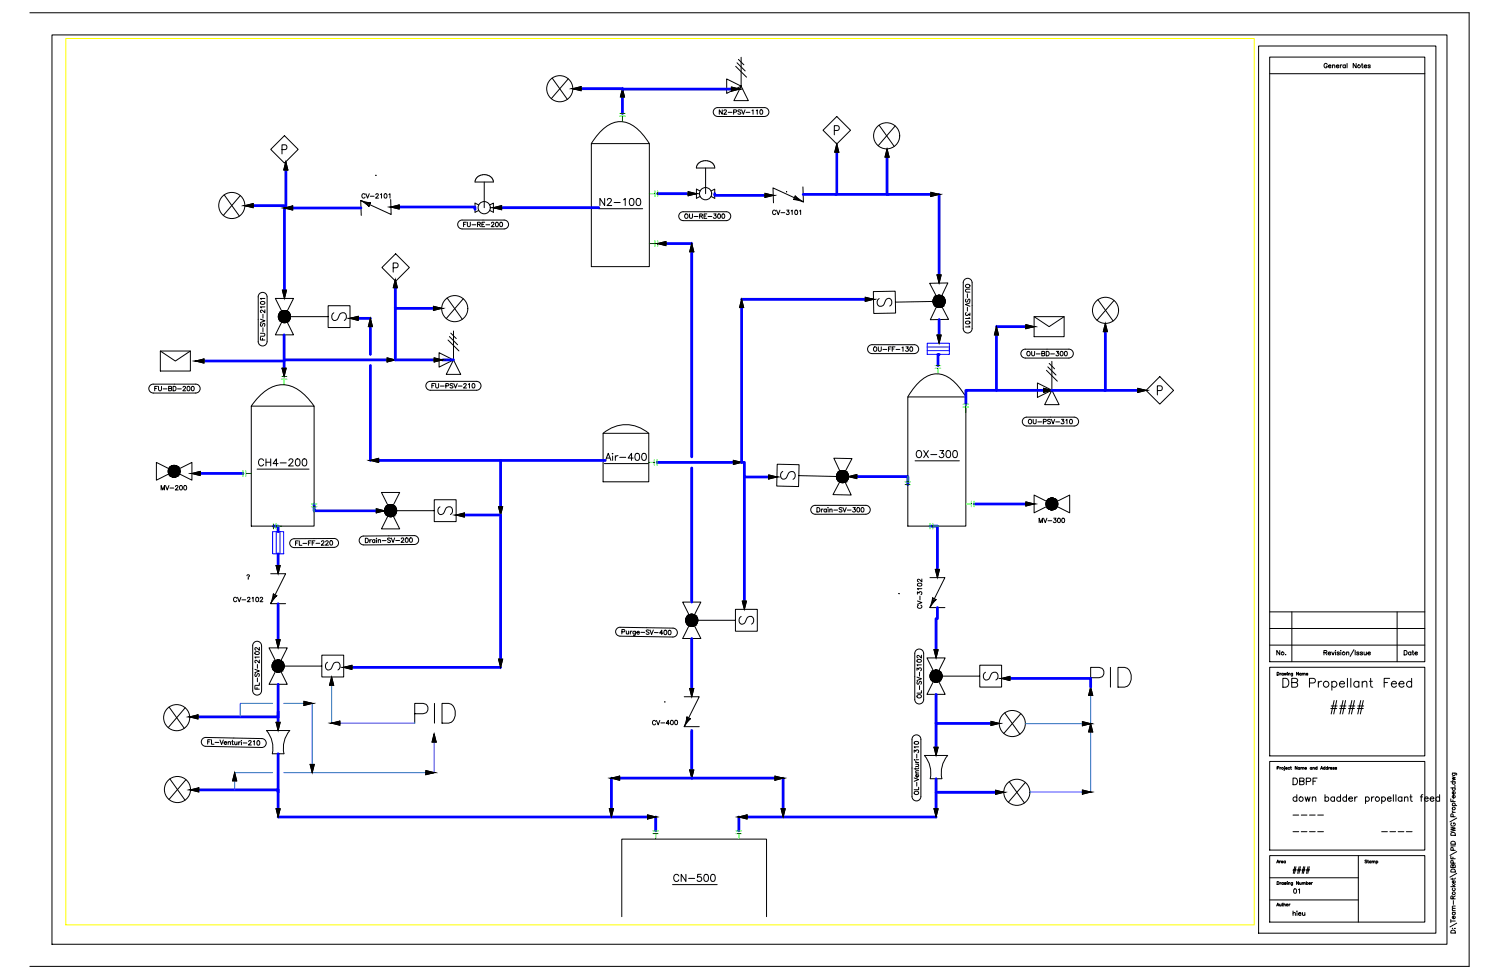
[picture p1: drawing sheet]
<svg xmlns="http://www.w3.org/2000/svg" width="864mm" height="559mm" viewBox="0 0 864 559" stroke-linecap="round" stroke-linejoin="round" font-family="sans-serif">
<!-- layer: Equipment -->
<path d="M339 82a22 22 0 0 1 16-12 20 20 0 0 1 16 10l1 2M339 82h33v71h-33zM144 233a24 24 0 0 1 18-13 23 23 0 0 1 18 13M144 233h36v69h-36zM520 227a22 22 0 0 1 17-13 20 20 0 0 1 15 11l1 2M520 227h33v75h-33zM346 248a20 20 0 0 1 26 0M346 248h26v28h-26zM356 525v-44h83v44" fill="none" stroke="#000" stroke-width=".57"/>
<!-- layer: Text -->
<g fill="none" stroke="#000" stroke-width=".57">
<path d="M409 63l2-1h27a2.6 2.6 0 0 1 3 2 2.6 2.6 0 0 1-3 3h-27a2.6 2.6 0 0 1-2-2 2.6 2.6 0 0 1 0-2zM215 100h.1M343 120h25M289 126a2.6 2.6 0 0 1 2 3 2.6 2.6 0 0 1-2 2M289 126h-24a2.6 2.6 0 0 0-3 3 2.6 2.6 0 0 0 3 2h24M390 122l2-1h24a2.6 2.6 0 0 1 3 3 2.6 2.6 0 0 1-3 2h-24a2.6 2.6 0 0 1-3-1 2.6 2.6 0 0 1 1-3zM149 169a2.6 2.6 0 0 1 2-1 2.6 2.6 0 0 1 2 2v26a2.5 2.5 0 0 1-2 2 2.5 2.5 0 0 1-3-2v-26zM553 160a2.6 2.6 0 0 1 2 0 2.6 2.6 0 0 1 2 2v26a2.6 2.6 0 0 1-2 3 2.6 2.6 0 0 1-3-3v-26zM498 198h2h24a2.6 2.6 0 0 1 2 2 2.6 2.6 0 0 1-2 3h-24a2.6 2.6 0 0 1-3-2 2.6 2.6 0 0 1 1-3zM245 219h2h26a2.6 2.6 0 0 1 3 2 2.6 2.6 0 0 1-3 3h-26a2.6 2.6 0 0 1-3-2 2.6 2.6 0 0 1 1-3zM586 201l2-1h25a2.6 2.6 0 0 1 2 3 2.6 2.6 0 0 1-2 2h-25a2.6 2.6 0 0 1-3-2 2.6 2.6 0 0 1 1-2zM86 221l2-1h24a2.6 2.6 0 0 1 3 3 2.6 2.6 0 0 1-3 2h-24a2.6 2.6 0 0 1-3-1 2.6 2.6 0 0 1 1-3z"/>
<path d="M586 240l2-1h28a2.6 2.6 0 0 1 2 3 2.6 2.6 0 0 1-2 2h-28a2.6 2.6 0 0 1-2-1 2.6 2.6 0 0 1 0-3zM100 268h.1M147 269h30M346 266h25M524 264h26M466 290h1h29a2.6 2.6 0 0 1 3 2 2.6 2.6 0 0 1-3 3h-29a2.6 2.6 0 0 1-2-2 2.6 2.6 0 0 1 1-3zM603 286h.1M167 309h2h22a2.6 2.6 0 0 1 3 2 2.6 2.6 0 0 1-3 3h-22a2.6 2.6 0 0 1-3-2 2.6 2.6 0 0 1 1-3zM207 308l1-1h29a2.6 2.6 0 0 1 3 3 2.6 2.6 0 0 1-3 2h-29a2.6 2.6 0 0 1-2-1 2.6 2.6 0 0 1 1-3zM142 330v-1l1 1-1 1M142 332h.1M355 359a2.6 2.6 0 0 0-2 3 2.6 2.6 0 0 0 2 3"/>
<path d="M355 360h31a2.6 2.6 0 0 1 2 3 2.6 2.6 0 0 1-2 2h-31M150 370a2.6 2.6 0 0 0-3-2 2.6 2.6 0 0 0-2 2v26a2.5 2.5 0 0 0 2 2 2.5 2.5 0 0 0 3-2M150 370v26M356 362h2v-1h-2v2M359 362v1h1M360 362v1M361 362v1M362 362h-1M364 362v2h-1M364 362a.8 .8 0 0 0-1 0 .8 .8 0 0 0 0 1 .8 .8 0 0 0 1 0M365 362l1 1a.8 .8 0 0 0-1-1 .8 .8 0 0 0 0 1 .8 .8 0 0 0 1 0M367 362h2"/>
<path d="M372 361h-2l2 2h-2M372 361l1 3 1-3M375 363h2M380 363h-2l1-2v3M525 373a2.6 2.6 0 0 1 3-1 2.6 2.6 0 0 1 1 3v26a2.6 2.6 0 0 1-2 2 2.6 2.6 0 0 1-3-2v-26zM116 424l2-1h32a2.6 2.6 0 0 1 3 3 2.6 2.6 0 0 1-3 2h-32a2.6 2.6 0 0 1-2-2 2.6 2.6 0 0 1 0-2zM119 425h1M121 424h-2v2M121 424v3h2M123 425l2 1M126 424l1 3 1-3M128 426h2a.9 .9 0 0 0-1-1 1 1 0 0 0 0 2 .9 .9 0 0 0 1-1"/>
<path d="M131 426l1-1v2M131 425v2M133 425h1M133 424v2l1 1M135 425v2l1-1M136 425v2M137 425v2M138 425l-1 1M138 424h.1M138 425v2M139 426h2M142 425l1-1 1 1-2 2h2"/>
<path d="M145 425l1-1v3M524 422a2.6 2.6 0 0 1 2-1 2.6 2.6 0 0 1 2 3v32a2.6 2.6 0 0 1-3 3 2.6 2.6 0 0 1-2-3v-32zM385 507h26"/>
<circle cx="381" cy="362" r="1.1"/>
<circle cx="384" cy="362" r="1.2"/>
<circle cx="148" cy="426" r="1.2"/>
</g>
<!-- layer: Instrument -->
<g fill="none" stroke="#000" stroke-width=".57">
<path d="M422 38l6 6M422 36l5 5M423 34l3 3M425 33v16l-9-4v9l9-5-4 9h8l-4-9M316 45l9 12M326 45l-10 12M504 72l8 12M513 72l-10 12M399 96h11M404 96v15M409 94l-3-2h-3a4 4 0 0 0-4 4M409 94l1 2"/>
<path d="M128 112l9 12M138 112l-10 11M273 102l3-2h3a4 4 0 0 1 4 4h-11zM274 117l-2-1v6l2-1M277 104v15M281 117l2-1v6l-2-1M401 109l-2-1v6l2-1M407 109l3-1v6l-3-1M162 179l-4-8h10l-4 8M191 179a2.2 2.2 0 0 0-1 3 2.2 2.2 0 0 0 3 1l2-3a2.1 2.1 0 0 1 3 1v1l-1 2M256 171l9 12M265 171l-9 12"/>
<path d="M504 171a2.3 2.3 0 0 0-1 3 2.3 2.3 0 0 0 3 1l2-3a1.8 1.8 0 0 1 2-1 1.8 1.8 0 0 1 1 2v1l-1 1M538 173h-25v6l-12 1-1-13h13v6M539 170l4-8h-10l4 8M539 175l5 8h-11l4-8M629 172l9 12M638 172l-9 12M162 184l-4 8h10l-4-8M163 181h25v-6h13v13h-13v-7M257 195l6 6M258 193l4 5M258 191l3 3M260 190v16l-8-4v8l8-4-4 9h8l-4-9"/>
<path d="M593 181h17v12h-17zM593 181l8 6 9-6M92 201h17v12h-17zM92 201l8 6 9-6M600 212l6 6M600 210l5 5M601 208l3 3M603 207v17l-8-5v9l8-4-4 8h8l-4-8M449 270a2.2 2.2 0 0 0-2 3 2.2 2.2 0 0 0 3 1l2-3a2.1 2.1 0 0 1 4 1v1l-2 2M458 273v-7h-13v13h13v-6h25M480 276h5h-5M481 276h4"/>
<path d="M482 275l-5 8 11 1-4-8M482 271l-4-8h10l-4 8M482 277h1M223 295l-4 8h10l-4-8M223 290l-4-8h10l-4 8M224 293h25v-7h12v13h-12v-6M252 290a2.2 2.2 0 0 0-1 3 2.2 2.2 0 0 0 3 2l2-4a2.1 2.1 0 0 1 3 1v2l-1 1M395 358l-4 8h11l-4-8M395 353l-4-8h11l-4 8M396 356h25v-7h13v13h-13v-6M425 353a2.2 2.2 0 0 0-1 3 2.2 2.2 0 0 0 2 1l2-3a2.1 2.1 0 0 1 4 1v1l-1 2M158 379l-4-8h11l-4 8"/>
<path d="M188 380a2.2 2.2 0 0 0-1 2 2.2 2.2 0 0 0 2 2l2-4a2.1 2.1 0 0 1 4 1l-1 2v1M158 384l-4 8h11l-4-8M159 382h25v-7h13v13h-13v-6M535 390l-4 8h11l-4-8M535 385l-4-8h11l-4 8M536 388h25v-7h13v13h-13v-6M565 385a2.2 2.2 0 0 0-1 3 2.2 2.2 0 0 0 2 1l2-3a2.1 2.1 0 0 1 4 1v1l-1 2M97 405l9 12M106 406l-10 11M153 419h13a16 16 0 0 0-3 13h-7a16 16 0 0 0-3-13zM576 409l8 12M585 409l-10 11"/>
<path d="M97 446l9 13M107 447l-10 11M533 446a16 16 0 0 0-3-13h13a16 16 0 0 0-3 13M533 446h7M578 448l9 12M588 448l-10 12"/>
<circle cx="321" cy="51" r="7"/>
<circle cx="508" cy="78" r="7"/>
<circle cx="133" cy="118" r="7"/>
<circle cx="277" cy="119" r="4"/>
<circle cx="404" cy="111" r="4"/>
<circle cx="261" cy="177" r="7"/>
<circle cx="538" cy="173" r="3"/>
<circle cx="634" cy="178" r="7"/>
<circle cx="163" cy="181" r="3"/>
<circle cx="483" cy="273" r="3"/>
<circle cx="224" cy="293" r="3"/>
<circle cx="396" cy="355" r="3"/>
<circle cx="159" cy="382" r="3"/>
<circle cx="536" cy="388" r="3"/>
<circle cx="101" cy="411" r="7"/>
<circle cx="580" cy="415" r="7"/>
<circle cx="102" cy="453" r="7"/>
<circle cx="583" cy="454" r="7"/>
</g>
<path d="M531 197h13v6h-13zM531 199h13M544 199v1M531 201h13M156 305h7v12h-7zM158 305v12M159 305h1M160 305v12" fill="none" stroke="#00f" stroke-width=".57"/>
<g fill="#000" stroke="#000" stroke-width=".57">
<path d="M162 178h2zM537 176h2zM538 169h1zM162 185h2zM482 277h1zM482 270h1zM223 296h2zM223 289h1zM395 359h3zM396 352h1zM159 378h1zM158 385h3z"/>
<path d="M535 391h3zM536 384h1z"/>
<path d="M162 178h2zM162 178h2z"/>
<path d="M162 178l3 1zM161 179h4z"/>
<path d="M161 179h4zM161 179h4z"/>
<path d="M161 179h5h-1zM161 179h5h-6z"/>
<path d="M160 179l6 1v-1zM160 179l6 1h-6z"/>
<path d="M160 180l6 1v-1zM160 180l6 1h-6z"/>
<path d="M537 176h2zM538 176h1z"/>
<path d="M538 169h1zM537 169h2z"/>
<path d="M537 169h2zM537 169h2z"/>
<path d="M537 176h2zM537 176h2z"/>
<path d="M537 169h2zM537 169h2z"/>
<path d="M537 169l3 1zM536 170h4z"/>
<path d="M537 176h2zM537 176h2z"/>
<path d="M536 176h4zM536 176h3z"/>
<path d="M536 170h4zM536 170h4z"/>
<path d="M536 170h4zM536 170h4z"/>
<path d="M536 176h4zM536 176h4z"/>
<path d="M536 175h4zM536 175l4 1z"/>
<path d="M536 170h5zM536 170h5z"/>
<path d="M536 170l5 1zM536 170l5 1h-6z"/>
<path d="M536 175h5zM536 175h4z"/>
<path d="M535 175h6zM535 175h6z"/>
<path d="M535 171h6zM535 171h6z"/>
<path d="M535 171h6zM535 171h6h-6z"/>
<path d="M535 175h6zM535 175h6z"/>
<path d="M535 171h6zM535 171h6z"/>
<path d="M535 174l6 1v-1zM535 174l6 1h-6z"/>
<path d="M535 171l6 1v-1zM535 171l6 1h-6z"/>
<path d="M535 174h6zM535 174h6z"/>
<path d="M535 174h6zM535 174h6h-6z"/>
<path d="M535 172h7zM535 172h7z"/>
<path d="M535 172h7zM535 172h7h-7z"/>
<path d="M535 174h7zM535 174h6z"/>
<path d="M535 172h7zM535 172h7z"/>
<path d="M535 172l7 1v-1zM535 172l7 1h-7z"/>
<path d="M535 173l7 1v-1zM535 173l7 1h-7z"/>
<path d="M535 173h7zM535 173h7z"/>
<path d="M162 185h2zM162 185h2z"/>
<path d="M161 184h4zM161 184l3 1z"/>
<path d="M161 184h4zM161 184h4z"/>
<path d="M160 184h5h1zM160 184h5h-4z"/>
<path d="M160 183l6 1v-1zM160 183l6 1h-6z"/>
<path d="M160 181h6zM160 181h6h-6z"/>
<path d="M160 182l6 1v-1zM160 182l6 1h-6z"/>
<path d="M160 181l6 1v-1zM160 181l6 1h-6z"/>
<path d="M160 182h6zM160 182h6h-6z"/>
<path d="M482 270h2zM482 270h2z"/>
<path d="M482 270h2zM482 270h2z"/>
<path d="M482 270h2zM481 270h3z"/>
<path d="M482 276h2zM482 276l1 1z"/>
<path d="M481 276h3zM481 276h3z"/>
<path d="M481 270h4zM481 270h4z"/>
<path d="M481 270h4zM481 270h4z"/>
<path d="M481 276h4zM481 276h3z"/>
<path d="M481 270l4 1zM481 271h4z"/>
<path d="M481 271h4zM481 271h4z"/>
<path d="M480 276h5zM480 276h5z"/>
<path d="M480 271h6zM480 271h6z"/>
<path d="M480 271h6zM480 271h6z"/>
<path d="M480 275l5 1 1-1zM480 275l5 1h-5z"/>
<path d="M480 275h6zM480 275h6z"/>
<path d="M480 271l6 1zM480 271l6 1z"/>
<path d="M480 272h6zM480 272h6z"/>
<path d="M480 275h6zM480 275h6h-6z"/>
<path d="M480 275h6zM480 275h6z"/>
<path d="M480 272h6zM480 272h6z"/>
<path d="M479 272l7 1v-1zM479 272l7 1h-7z"/>
<path d="M479 274l7 1v-1zM479 274l7 1h-6z"/>
<path d="M479 274h7zM479 274h7z"/>
<path d="M479 273h7zM479 273h7z"/>
<path d="M479 273h7zM479 273h7h-7z"/>
<path d="M479 273l7 1v-1zM479 273l7 1h-7z"/>
<path d="M479 273h7zM479 273h7z"/>
<path d="M223 296h1zM223 296h1z"/>
<path d="M223 289h2zM223 289h2z"/>
<path d="M223 289l3 1zM222 290h4z"/>
<path d="M222 290h4zM221 290h5z"/>
<path d="M222 296h4zM222 296h3z"/>
<path d="M221 290l6 1-1-1zM221 290l6 1h-6z"/>
<path d="M221 295h5zM221 295l5 1z"/>
<path d="M221 291h6zM221 291h6h-6z"/>
<path d="M221 295h5h1zM221 295h5h-5z"/>
<path d="M221 291l6 1v-1zM221 291l6 1h-7z"/>
<path d="M221 294l6 1v-1zM221 294l6 1h-6z"/>
<path d="M220 292h7zM220 292h7h-7z"/>
<path d="M220 294h7zM220 294h7h-6z"/>
<path d="M220 292l7 1v-1zM220 292l7 1h-7z"/>
<path d="M220 293l7 1v-1zM220 293l7 1h-7z"/>
<path d="M395 359h2zM396 359h1z"/>
<path d="M396 352h2zM395 352h3z"/>
<path d="M395 352l3 1zM395 353h3z"/>
<path d="M395 353h4zM394 353h5z"/>
<path d="M395 358h3zM395 358l3 1z"/>
<path d="M394 353h5zM394 353h5h-5z"/>
<path d="M394 358h4h1zM394 358h4z"/>
<path d="M394 353l6 1-1-1zM394 353l6 1h-7z"/>
<path d="M394 358h5zM394 358h5h-5z"/>
<path d="M393 354l7 1v-1zM393 354l7 1h-7z"/>
<path d="M393 357l6 1 1-1zM393 357l6 1h-5z"/>
<path d="M393 355h7zM393 355h7h-7z"/>
<path d="M393 356l7 1v-1zM393 356l7 1h-7z"/>
<path d="M393 355l7 1v-1zM393 355l7 1h-7z"/>
<path d="M393 356h7zM393 356h7h-7z"/>
<path d="M159 378h2zM158 378h3z"/>
<path d="M158 378l3 1zM158 379h3z"/>
<path d="M158 379h4zM157 379h5z"/>
<path d="M157 379l5 1v-1zM157 379l5 1h-5z"/>
<path d="M157 380h5zM157 380h5h-6z"/>
<path d="M158 385h2zM159 385h1z"/>
<path d="M158 385h3zM158 385h3z"/>
<path d="M157 384h5zM157 384l4 1z"/>
<path d="M157 384h5zM157 384h5h-5z"/>
<path d="M156 380l7 1-1-1zM156 380l7 1h-7z"/>
<path d="M156 383l6 1v-1zM156 383l6 1h-5z"/>
<path d="M156 381h7zM156 381h7h-7z"/>
<path d="M156 383h6h1zM156 383h6h-6z"/>
<path d="M156 381l7 1v-1zM156 381l7 1h-7z"/>
<path d="M156 382l7 1v-1zM156 382l7 1h-7z"/>
<path d="M535 391h2zM536 391h1z"/>
<path d="M536 384h2zM535 384h3z"/>
<path d="M535 384l3 1zM535 385h3z"/>
<path d="M535 385h4zM534 385h1h4z"/>
<path d="M535 390h3zM535 390l3 1z"/>
<path d="M534 385h5zM534 385h5h-5z"/>
<path d="M534 390h4h1zM534 390h4z"/>
<path d="M534 385l6 1-1-1zM534 385l6 1h-7z"/>
<path d="M534 390h5zM534 390h5h-5z"/>
<path d="M533 386l7 1v-1zM533 386l7 1h-7z"/>
<path d="M533 389l6 1 1-1zM533 389l6 1h-5z"/>
<path d="M533 387h7zM533 387h7h-7z"/>
<path d="M533 388l7 1v-1zM533 388l7 1h-7z"/>
<path d="M533 387l7 1v-1zM533 387l7 1h-7z"/>
<path d="M533 388h7zM533 388h7h-7z"/>
</g>
<!-- layer: Mechanical -->
<g fill="none" stroke="#000" stroke-width=".57">
<path d="M207 115l4 3-2-2h3l-1 1v1l1-2M224 114v9l-17-8v8M460 107v9l-17-8v8M460 116l-4-4 2 3-3-1h2l-1-2-1 2 5 2M98 269l-8-4v10l8-4M102 269l8-4v10l-8-4M601 288l-8-4v10l8-4M605 288l8-4v10l-8-4M155 329h9l-9 17h9M533 331h8l-8 17h8M157 340l2 1-2 1v-2l-1 3 3-2-4 5zM533 348l3-4-2 2v-3l1 1h1l-2-1-1 5"/>
<path d="M392 399h9l-9 17h9M392 416l2-5 2 1-2 1v-2l-1 3 3-2-4 4"/>
<circle cx="100" cy="270" r="3"/>
<circle cx="603" cy="289" r="3"/>
</g>
<!-- layer: Annotation -->
<g fill="none" stroke="#000" stroke-width=".57">
<path d="M328 51l5-1v2zM357 51l1 5h-2zM419 50l5 1-5 1zM163 78l8 8-8 7-8-7zM472 75l8-8 7 8-7 8zM478 75h3v-1v-2h-3v5M162 86l2-1v-2h-2v5M164 93l1 4h-2zM480 83l1 4h-3zM508 85l2 5h-3zM140 118l5-1v2zM163 119l5-1v2z"/>
<path d="M224 119l5-2v3zM283 119l4-1v2zM394 110l5 1-5 1zM438 111l5 1-5 1zM533 110l5 1-5 2zM377 140l5-2v3zM396 140l2 4h-3zM225 153h3v-1v-1h-3v5M227 145l8 8-8 8-8-8zM537 158h2l-1 4zM162 166h2l-1 5zM227 160l1 5h-3z"/>
<path d="M248 176l5 1-5 1zM425 172l1 4h-2zM496 170l5 2-5 1zM201 182l4-1v3zM212 182l1 5h-2zM537 192h2l-1 5zM571 187l1 5h-2zM588 186l5 1-5 1zM633 185l2 5h-3zM112 207l5-1v2zM162 211h2l-1 5zM222 205l5 1-5 1z"/>
<path d="M249 205l5 1-5 1zM665 216l8 8-8 8-8-8zM598 223l5 1-5 1zM652 223l5 1-5 1zM663 224h3v-1v-2h-3v5M110 271l5-1v3zM212 264l5-1v2zM420 264l5 1-5 1zM440 272l5 1-5 2zM486 273l5-1v2zM216 292l4 1-4 1zM261 295l5-1v2z"/>
<path d="M286 290h2l-1 5zM588 288l5 1-5 1zM158 324h3l-2 5zM536 326h2l-1 5zM425 345h3l-1 4zM158 367h3l-2 4zM286 378h2l-1 4zM535 372h3l-2 5zM190 388l1 5h-2zM197 382l5-1v3zM395 395h3l-2 4zM574 389l5-1v2z"/>
<path d="M109 411l4-1v2zM158 414h3l-2 5zM174 402l5 1-5 1zM190 414l5-1v3zM568 413l5 2-5 1zM620 414l5 1-5 1zM625 415l1 4h-2zM178 438h2l-1 5zM249 421l1 4h-2zM535 428h3l-2 5zM109 453l5-1v2zM134 443l2 5h-3z"/>
<path d="M244 442l5 1-5 1zM350 446l5-1v2zM395 441h3l-2 5zM444 445l5 1-5 1zM571 453l4 1-4 1zM620 453l5 1-5 1zM158 464h3l-2 4zM349 464h3l-2 4zM371 467l5 1-5 1zM423 468l5-1v2zM448 464h2l-1 4zM535 464h3l-2 4z"/>
</g>
<!-- layer: Mechanical -->
<g fill="#000" stroke="#000" stroke-width=".57">
<path d="M99 267h2zM99 267h2z"/>
<path d="M99 267h2zM98 267h3z"/>
<path d="M99 273h2zM99 273h1z"/>
<path d="M98 267h4zM98 267h4z"/>
<path d="M98 273h3zM98 273h3z"/>
<path d="M98 267l4 1zM97 268l1-1 4 1z"/>
<path d="M98 273h4zM98 273h3z"/>
<path d="M97 268h6h-1zM97 268h6h-6z"/>
<path d="M97 272l5 1v-1zM97 272l5 1z"/>
<path d="M97 268l6 1v-1zM97 268l6 1h-6z"/>
<path d="M97 272h5h1zM97 272h5h-5z"/>
<path d="M97 269h6zM97 269h6h-7z"/>
<path d="M97 271l6 1v-1zM97 271l6 1h-6z"/>
<path d="M96 269l7 1v-1zM96 269l7 1h-7z"/>
<path d="M96 271h7zM96 271h7h-6z"/>
<path d="M96 270l7 1v-1zM96 270l7 1h-7z"/>
<path d="M602 285l2 1zM602 286h2z"/>
<path d="M602 286h2zM601 286h3z"/>
<path d="M602 292h2zM602 292h1z"/>
<path d="M601 286h4zM601 286h4z"/>
<path d="M601 292h3zM601 292h3z"/>
<path d="M601 286l4 1zM600 287l1-1 4 1z"/>
<path d="M601 292h4zM601 292h3z"/>
<path d="M600 287h6h-1zM600 287h6h-6z"/>
<path d="M600 291l5 1v-1zM600 291l5 1z"/>
<path d="M600 287l6 1v-1zM600 287l6 1h-6z"/>
<path d="M600 291h5h1zM600 291h5h-5z"/>
<path d="M600 288h6zM600 288h6h-7z"/>
<path d="M600 290l6 1v-1zM600 290l6 1h-6z"/>
<path d="M599 288l7 1v-1zM599 288l7 1h-7z"/>
<path d="M599 289l7 1v-1zM599 289l7 1h-6z"/>
<path d="M599 289h7zM599 289h7h-7z"/>
</g>
<!-- layer: Process -->
<g fill="none" stroke="#00f" stroke-width="1.6">
<path d="M333 51h86M357 56v9M164 97v22h-1v47M480 87v24h-1M508 90v21h1M145 118h18M168 119h39M229 119h43v1M287 119h56M377 111h17M410 111v1h28M460 111h73"/>
<path d="M538 111v47M382 140h14M396 144v118M227 176v1h21M227 165v41h22M425 176v89h2v80M425 172h71M163 192v19M205 182h7M212 187v16M538 183v9M571 192v32"/>
<path d="M571 187h17M633 190v34M117 207h46M163 206h59M212 209v55M254 206h6M538 203v7M598 224h-45v8M603 224h49M115 271h24M217 264h130M287 264v26"/>
<path d="M377 265h43M396 268v77M427 273h13M491 273h29v5M180 289v4h36M266 295h21v83M558 289h30M157 302h2v3M159 317v7M533 302h4v24M159 346v21M537 348v7h-1v17"/>
<path d="M396 366v29M159 392v22M202 382h85M536 398v30M579 389h46v5M159 408v3h-46M396 419v22M536 414l32 1M159 432v32M114 453h45v1M350 446v18M355 446h89"/>
<path d="M449 446v18M536 454h35M536 446v18M159 468h212M376 468v8M423 468v8M428 468h108"/>
</g>
<!-- layer: Annotation -->
<g fill="#000" stroke="#000" stroke-width=".57">
<path d="M357 51l1 5h-2zM164 93l1 4h-2zM480 83l1 4h-3zM508 85l2 5h-3zM396 140l2 4h-3zM537 158h2l-1 4zM162 166h2l-1 5zM227 160l1 5h-3zM425 172l1 4h-2zM212 182l1 5h-2zM537 192h2l-1 5zM571 187l1 5h-2z"/>
<path d="M633 185l2 5h-3zM162 211h2l-1 5zM286 290h2l-1 5zM158 324h3l-2 5zM536 326h2l-1 5zM425 345h3l-1 4zM158 367h3l-2 4zM286 378h2l-1 4zM535 372h3l-2 5zM190 388l1 5h-2zM395 395h3l-2 4zM158 414h3l-2 5z"/>
<path d="M625 415l1 4h-2zM178 438h2l-1 5zM249 421l1 4h-2zM535 428h3l-2 5zM134 443l2 5h-3zM395 441h3l-2 5zM158 464h3l-2 4zM349 464h3l-2 4zM448 464h2l-1 4zM535 464h3l-2 4z"/>
<path d="M328 51l5-1v1zM328 51l5 1v-1z"/>
<path d="M419 50l5 1h-5zM419 51v1l5-1z"/>
<path d="M140 118l5-1v1zM140 118l5 1v-1z"/>
<path d="M163 119l5-1v1zM163 119l5 1v-1z"/>
<path d="M224 119l5-2v2zM224 119l5 1v-1z"/>
<path d="M283 119l4-1v1zM283 119l4 1v-1z"/>
<path d="M394 110l5 1h-5zM394 111v1l5-1z"/>
<path d="M438 111l5 1h-5zM438 112v1l5-1z"/>
<path d="M533 110l5 1h-5zM533 111v2l5-2z"/>
<path d="M377 140l5-2v2zM377 140l5 1v-1z"/>
<path d="M248 176l5 1h-5zM248 177v1l5-1z"/>
<path d="M496 170l5 2h-5zM496 172v1l5-1z"/>
<path d="M201 182l4-1v1zM201 182l4 2v-2z"/>
<path d="M588 186l5 1h-5zM588 187v1l5-1z"/>
<path d="M112 207l5-1v1zM112 207l5 1v-1z"/>
<path d="M222 205l5 1h-5zM222 206v1l5-1z"/>
<path d="M249 205l5 1h-5zM249 206v1l5-1z"/>
<path d="M598 223l5 1h-5zM598 224v1l5-1z"/>
<path d="M652 223l5 1h-5zM652 224v1l5-1z"/>
<path d="M110 271l5-1v1zM110 271l5 2v-2z"/>
<path d="M212 264l5-1v1zM212 264l5 1v-1z"/>
<path d="M420 264l5 1h-5zM420 265v1l5-1z"/>
<path d="M440 272l5 1h-5zM440 273v2l5-2z"/>
<path d="M486 273l5-1v1zM486 273l5 1v-1z"/>
<path d="M216 292l4 1h-4zM216 293v1l4-1z"/>
<path d="M261 295l5-1v1zM261 295l5 1v-1z"/>
<path d="M588 288l5 1h-5zM588 289v1l5-1z"/>
<path d="M197 382l5-1v1zM197 382l5 2v-2z"/>
<path d="M574 389l5-1v1zM574 389l5 1v-1z"/>
<path d="M109 411l4-1v1zM109 411l4 1v-1z"/>
<path d="M174 402l5 1h-5zM174 403v1l5-1z"/>
<path d="M190 414l5-1v1zM190 414l5 2v-2z"/>
<path d="M568 413l5 2h-5zM568 415v1l5-1z"/>
<path d="M620 414l5 1h-5zM620 415v1l5-1z"/>
<path d="M109 453l5-1v1zM109 453l5 1v-1z"/>
<path d="M244 442l5 1h-5zM244 443v1l5-1z"/>
<path d="M350 446l5-1v1zM350 446l5 1v-1z"/>
<path d="M444 445l5 1h-5zM444 446v1l5-1z"/>
<path d="M571 453l4 1h-4zM571 454v1l4-1z"/>
<path d="M620 453l5 1h-5zM620 454v1l5-1z"/>
<path d="M371 467l5 1h-5zM371 468v1l5-1z"/>
<path d="M423 468l5-1v1zM423 468l5 1v-1z"/>
</g>
<!-- layer: Equipment -->
<g fill="none" stroke="#0f0" stroke-width=".57">
<path d="M355 67h3M355 65h3M357 67v3M372 111h3M375 109v4M377 109v4M372 140h3M375 138v3M377 138v3M161 217h3M161 216h3M163 217v4"/>
<path d="M536 211h3M536 210h3M538 211v3M552 233h3M552 232h3M553 233v3M139 270v3M141 271h3M141 270v3M372 265h3M375 263v4M377 263v4"/>
<path d="M519 276h3M519 278h3M520 273v3M157 300v3M158 300v3M178 290h4M178 289h4M180 290v4M533 300v3M535 300v3M553 289h4M557 287v3"/>
<path d="M558 287v3M158 302h3M535 302h3M374 478h3M374 476h3M376 478v3M422 478h3M422 476h3M423 478v3"/>
</g>
<!-- layer: Process -->
<g fill="none" stroke="#007fff" stroke-width=".57">
<path d="M190 393v21M625 399v16M156 403h-18v8M163 403h11M179 403v35M195 414h43M588 415h32M625 419v35M249 425v18M134 448v5M134 443h22M163 443h81"/>
<path d="M590 454h30"/>
</g>
<!-- layer: Title Block -->
<g fill="none" stroke="#000" stroke-width=".57">
<path d="M17 7h825v547h-825M30 20h799v521h-799zM721 26h102v509h-102zM728 33h89v346h-89zM761 37a.9 .9 0 0 0-1-1 .9 .9 0 0 0-1 1 1 1 0 0 0 0 2 1 1 0 0 0 1 0l1-1h-1M761 38h2a.8 .8 0 0 0-1-1 1.1 1.1 0 0 0-1 2 1 1 0 0 0 2 0M764 38l1-1v2M764 37v2M766 38h1a.8 .8 0 0 0-1-1 1 1 0 0 0 0 2 .8 .8 0 0 0 1 0M768 37v2M769 37l-1 1M771 38a.8 .8 0 0 0-1-1 1 1 0 0 0 0 2 .8 .8 0 0 0 1 0"/>
<path d="M771 37v2M772 36v3M777 36v3l-2-3v3M780 37h1M781 36v2v1M782 38h1a.8 .8 0 0 0-1-1 1 1 0 0 0 0 2 .8 .8 0 0 0 1 0M785 38h-1h1v1h-1M728 42h89M728 351h89M740 351v28M801 351v28M728 360h89"/>
<path d="M728 370h89M759 374h1v-1h-1v2M760 374v1M761 374h2a.8 .8 0 0 0-1 0 .8 .8 0 0 0-1 1 .8 .8 0 0 0 1 0h1M763 374l1 1 1-1M765 373h.1M765 374v1M768 374h-2l1 1h-1M768 373h.1M768 374v1M772 374h1v1M772 374v1"/>
<path d="M776 372l-2 4M777 373v2M779 374h-1l1 1h-2M781 374h-1l1 1h-1M782 374v1h1M783 374v1M784 374h1a.8 .8 0 0 0-1 0 .8 .8 0 0 0 0 1h1M728 382h89v51h-89zM728 436h89v51h-89zM734 440v1M734 440h.1M736 439h.1"/>
<path d="M736 440v1M739 440h1M740 439v2M743 439v2l-1-2v2M745 440v1M752 440v1M755 439v2M759 439v2M761 439v2M761 440v1M762 440h-1M732 440h1v-1h-1v2"/>
<path d="M737 440h1h-1v1h1M739 440h-1v1h1M745 440h-1v1h1M745 440h1v1M746 440h1v1M748 440h1h-1v1h1M752 440h-1v1h1M752 440h1v1M755 440h-1v1h1M757 441v-2l1 2M757 440h1M759 440h-1l1 1"/>
<path d="M761 440h-1v1h1M762 440h1l-1 1h1M765 440h-1l1 1h-1M766 440h-1l1 1h-1M831 458v1h3M831 452h3M831 448h3M832 445l2 1h-2l2 1h-2M832 443h3v1M833 452a.8 .8 0 0 0 0 1 .8 .8 0 0 0 1 0 .8 .8 0 0 0 0-1M833 448a.8 .8 0 0 0 0 1 .8 .8 0 0 0 1 0 .8 .8 0 0 0 0-1M833 443a.8 .8 0 0 0 0 1 .8 .8 0 0 0 1 0 .8 .8 0 0 0 0-1"/>
<path d="M833 458v1M834 456a.8 .8 0 0 1 0 1 .8 .8 0 0 1-1 0 .8 .8 0 0 1 0-1v1M834 454a.8 .8 0 0 1 0 1 .8 .8 0 0 1-1 0 .8 .8 0 0 1 0-1v1M834 450h.1M831 474l3 1h-3l3 1h-3M832 478a1.4 1.4 0 0 1 2 0v1h-3zM832 472a.9 .9 0 0 0-1 1 .9 .9 0 0 0 1 0 1 1 0 0 0 2 0 1 1 0 0 0 0-1h-1M832 465l1 1M832 466h2M832 462h3M833 462a.8 .8 0 0 1-1-1 1 1 0 0 1 2 0 .8 .8 0 0 1 0 1M833 468v-1h-1l-1 1h3"/>
<path d="M835 469l-4 2M728 490h89v38h-89zM778 490v38M783 493h-1l1 1h-1M784 493h.1M784 493v2M786 494h-1v1l1-1M786 493v2M786 494h1v1M787 494h1v1M789 494h1l-1 1v-1M789 493v2"/>
<path d="M831 491v1h3M831 485h3M832 499a1.4 1.4 0 0 1 2 0v1h-3zM832 483a1.4 1.4 0 0 1 2 0v1h-3zM833 496h1v1h-3l1-1 1 1M833 491v1M833 495v-2h-1l-1 2h3M833 487v-1h-1l-1 1h3M835 488l-4 2M728 516h50M728 503h50M732 505h1v2h-1z"/>
<path d="M734 506v1M734 506h.1M735 506h-1l1 1M735 506v1M736 506v1l1-1v1v-1M738 505h.1M738 506v1M738 506h1v1M741 506v1h-1M741 506h-1v1h1M744 505v2l-1-2v2M745 506v1h1"/>
<path d="M746 506v1M746 506h1v1M747 506h1v1M749 506h1l-1 1M749 505v2M750 506h1l-1 1h1M752 506v1M752 506h.1M831 508h3M832 507l1 1M832 503v1M833 515l-1-1-1 1h3"/>
<path d="M833 509a.8 .8 0 0 0 0 1 .8 .8 0 0 0 1 0 .8 .8 0 0 0 0-1M833 516v2M834 505a.8 .8 0 0 1 0 1 .8 .8 0 0 1-1 0 .8 .8 0 0 1 0-1v1M834 519h-2l1 2M834 503l-1 1h-2M834 513l-1 1M834 507l-1 1M835 501l-4 2M831 528h3M831 527v2M832 533h2v2h-3zM832 523h2"/>
<path d="M832 522h2M832 532h.1M833 523a.8 .8 0 0 0 0 1 .8 .8 0 0 0 1 0 .8 .8 0 0 0 0-1M834 525a.8 .8 0 0 1 0 1 .8 .8 0 0 1-1 0 .8 .8 0 0 1 0-1v2M834 532h.1M834 521h-2l1 1M835 529l-4 2"/>
<circle cx="779" cy="38" r=".8"/>
<circle cx="770" cy="374" r=".8"/>
<circle cx="735" cy="440" r=".5"/>
<circle cx="833" cy="463" r=".8"/>
<circle cx="833" cy="512" r=".8"/>
</g>
<!-- layer: 0 -->
<path d="M38 22h681v508h-681z" fill="none" stroke="#ff0" stroke-width=".57"/>
<g font-size="16.8">
<text x="624" y="395">PID</text>
<text x="237" y="416">PID</text>
</g>
<text font-size="11.9" x="762" y="410">####</text>
<text font-size="11" x="734" y="397">DB Propellant Feed</text>
<text font-size="8.8" x="740" y="462">down badder propellant feed</text>
<text font-size="7.9" x="524" y="264">OX-300</text>
<g font-size="7.5">
<text x="343" y="119">N2-100</text>
<text x="147" y="268">CH4-200</text>
<text x="346" y="265">Air-400</text>
<text x="385" y="506">CN-500</text>
</g>
<g font-size="7.1">
<text x="740" y="451">DBPF</text>
<text x="740" y="502">####</text>
</g>
<g font-size="6.2">
<text x="587" y="205">OU-BD-300</text>
<text x="594" y="301">MV-300</text>
<text x="208" y="312">Drain-SV-200</text>
<text x="731" y="377">No.</text>
<text x="804" y="377">Date</text>
</g>
<g font-size="5.7">
<text x="411" y="67">N2-PSV-110</text>
<text x="206" y="115">CV-2101</text>
<text x="442" y="124">CV-3101</text>
<text x="265" y="131">FU-RE-200</text>
<text x="392" y="126">OU-RE-300</text>
<text x="557" y="189" transform="rotate(-90 557 189)">OU-SV-3101</text>
<text x="153" y="196" transform="rotate(-90 153 196)">FU-SV-2101</text>
<text x="500" y="202">OU-FF-130</text>
<text x="88" y="225">FU-BD-200</text>
<text x="247" y="224">FU-PSV-210</text>
<text x="588" y="244">OU-PSV-310</text>
<text x="91" y="282">MV-200</text>
<text x="467" y="295">Drain-SV-300</text>
<text x="169" y="314">FL-FF-220</text>
<text x="133" y="346">CV-2102</text>
<text x="530" y="350" transform="rotate(-90 530 350)">CV-3102</text>
<text x="150" y="396" transform="rotate(-90 150 396)">FL-SV-2102</text>
<text x="529" y="401" transform="rotate(-90 529 401)">OL-SV-3102</text>
<text x="373" y="417">CV-400</text>
<text x="528" y="456" transform="rotate(-90 528 456)">OL-Venturi-310</text>
<text x="740" y="513">01</text>
<text x="740" y="526">hieu</text>
</g>
<g font-size="4.4">
<text x="731" y="496">Area</text>
<text x="731" y="520">Author</text>
</g>
<g font-size="2.6">
<text x="450" y="111">.</text>
<text x="514" y="341">.</text>
<text x="380" y="404">.</text>
<text x="740" y="468">----</text>
<text x="740" y="478">----</text>
<text x="791" y="478">----</text>
</g>
</svg>
